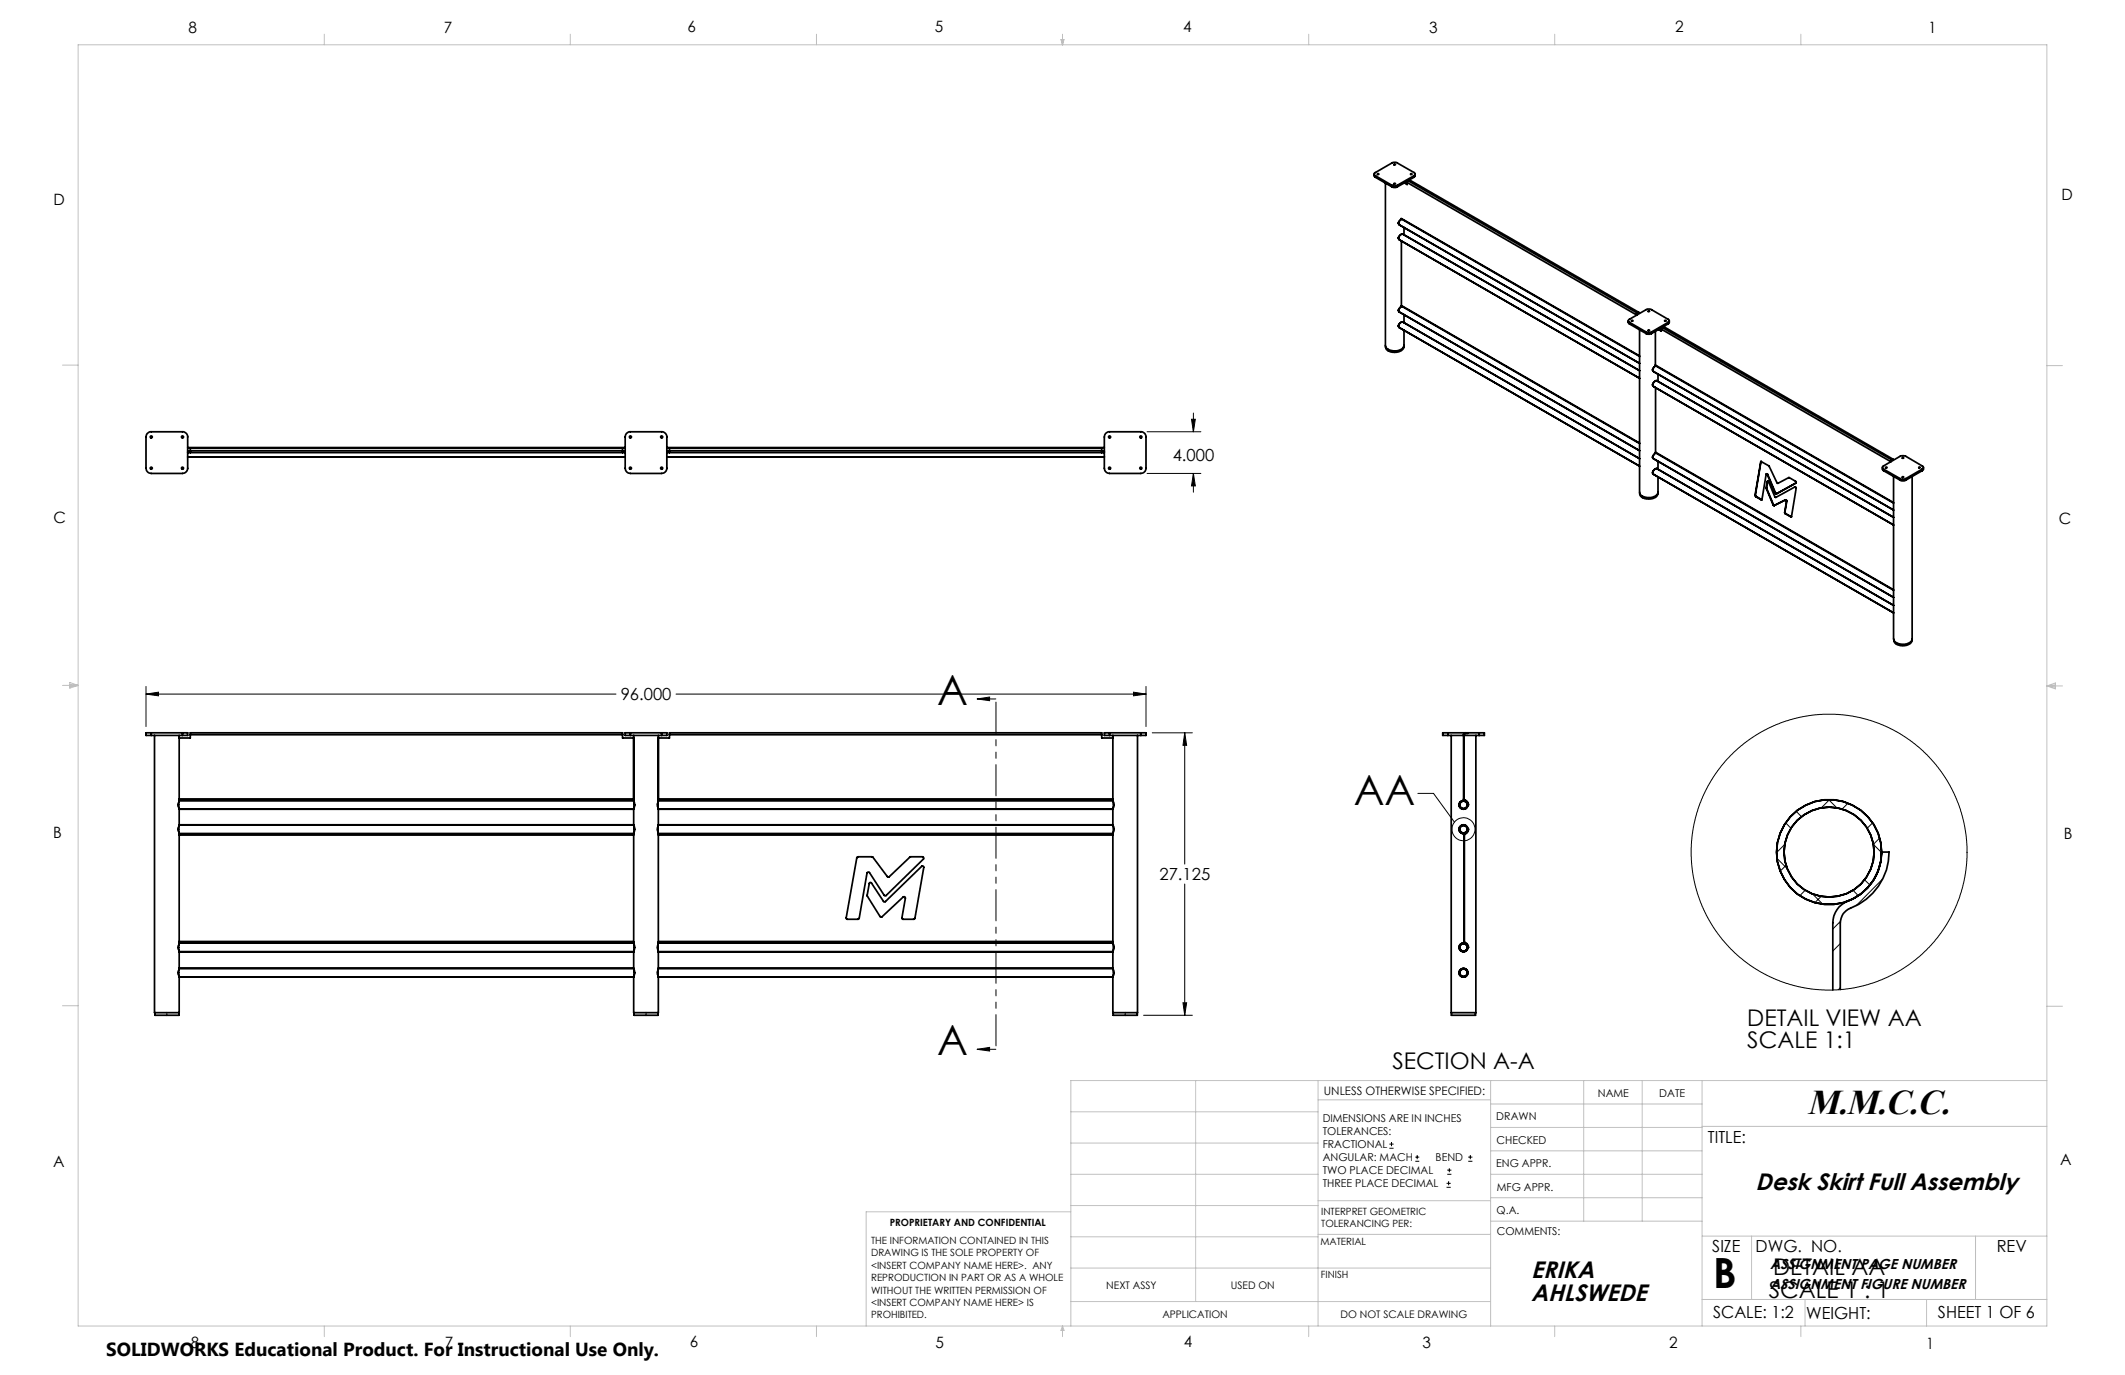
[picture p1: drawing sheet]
<svg xmlns="http://www.w3.org/2000/svg" width="432mm" height="279mm" viewBox="0 0 432 279" stroke-linecap="round" stroke-linejoin="round" font-family="sans-serif">
<g fill="none" stroke="#000" stroke-width=".2">
<path d="M233.1 87.7h10.9M233.1 96.2h10.9M242.1 85.2h.8l-.4 2.5zM242.5 96.2l.4 2.5h-.8zM242.5 83.9v3.8M242.5 96.2v3.8M29.7 139.5v8.1M232.9 139.5v8.1M29.7 141l2.5-.3v.7zM29.7 141h95.5M137.4 141h95.5M198.5 142h3.9"/>
<path d="M198.5 142l2.6-.4v.8zM230.3 140.7l2.6 .3-2.6 .4zM234.1 148.9h8.2M240.7 148.9l.4 2.5h-.7zM240.7 148.9v26.7M297.5 151.8l-.1 .1M297.5 156.3l-.1 .1M240.7 179.6v26.7M288.1 161.2h3.2l4.3 5.9M297.6 178.6l-.1 .2M297.6 169.7l-.1 .1M298.3 168.9l-.4 .5"/>
<path d="M361.1 174.4l2.1 2.1M362.7 171.6l-1.7 1.6M362.8 167.2l1.1 1.1M362.9 175.8l-1.2 1.2M365 164.9l1 1M371.6 162.5l1.6 1.6M371.8 162.5l-1.7 1.6M375.5 163.2l-1.2 1.2M378.8 165.2l.8 .9M378.9 178.8l1.1 1M380.5 167.2l-1.1 1.1M380.7 171.6l1.6 1.6"/>
<path d="M382 170.3l-1.3 1.3M382.6 178.6l-5.4 5.4M296.6 197.6l-.1 .1M296.8 192.9l-.1 .1M296.9 191.8v.1M297.4 196.8l-.1 .1M297.6 183.2l-.1 .1M298 191.7l-.2 .2M298 192.9l.1 .1M366.8 180.9l-1.1 1.1M368.3 181.6l2.1 2.1M370.1 182.1l-1.3 1.3"/>
<path d="M373.9 191.7l-1.5 1.6M374 187.2l-1.6 1.6M376.5 180.9l1.1 1.1M198.5 213.2h3.9M198.5 213.2l2.6-.4v.8zM232.4 206.3h9.9M240.4 203.8h.7l-.4 2.5zM373.9 200.7l-.3 .4M282.3 233.3h.9M282.3 232.5h.9M282.8 232.1v.8M287.6 236h.8"/>
<path d="M287.6 235.1h.8M288 234.7v.8M294.1 238.6h.8M294.1 237.8h.8M294.5 237.4v.8M298.3 236h.9M298.3 235.1h.9M298.8 234.7v.8M293.9 241.3h.9M293.9 240.5h.9M294.4 240v.8"/>
<circle cx="297.4" cy="168.5" r="2.34"/>
<circle cx="371.7" cy="173.2" r="28"/>
</g>
<path d="M202.4 142v71.2" fill="none" stroke="#000" stroke-width=".2" stroke-dasharray="6.3 1.3 1.3 1.3 1.3 1.3" stroke-dashoffset="-.7"/>
<g fill="none" stroke="#c0c0c0" stroke-width=".2">
<path d="M15.9 9.1h400v260.4h-400zM65.9 6.9v2.2M115.9 6.9v2.2M165.9 6.9v2.2M215.6 8h.6l-.3 1.1zM215.7 8l.2 1.1M215.9 6.9v2.2M216 8l-.1 1.1M265.9 6.9v2.2M315.9 6.9v2.2M365.9 6.9v2.2M12.7 74.2h3.2"/>
<path d="M415.9 74.3h3.2M12.7 139.3h3.2M14.2 139.1l1.7 .2M14.2 138.7l1.7 .6-1.7 .5zM15.9 139.3l-1.7 .3M415.9 139.4h3.2M415.9 139.4l1.8-.6v1.2zM415.9 139.4l1.8 .3M417.7 139.2l-1.8 .2M12.7 204.4h3.2M243 219.6v44.9M267.8 219.6v49.9"/>
<path d="M302.9 219.6v49.9M321.8 219.6v28.5M333.7 219.6v28.5M345.9 219.6v49.9M415.9 204.5h3.2M415.9 219.6h-198.3v49.9M217.6 238.6h50.2M217.6 232.3h50.2M217.6 225.9h50.2M267.8 223.5h35.1M302.9 233.9h43M302.9 229.1h43"/>
<path d="M302.9 224.3h43M302.9 238.6h43M345.9 228.9h70M217.6 257.7h85.3M217.6 251.3h50.2M217.6 245h50.2M217.6 246.2h-41.6v23.3M267.8 250.8h35.1M267.8 244h35.1M302.9 248.1h43M302.9 243.4h43M345.9 251.2h70"/>
<path d="M355.9 251.2v12.9M401.4 251.2v12.9M65.9 269.5v2.1M115.9 269.5v2.1M165.9 269.5v2.1M215.9 269.5v2.1M215.9 269.5l.3 .8h-.6zM217.6 264.5h85.3M265.9 269.5v2.1M315.9 269.5v2.1M345.9 264.1h70M365.9 269.5v2.1"/>
<path d="M366.8 264.1v5.4M391.5 264.1v5.4"/>
</g>
<g fill="#000">
<path d="M29.7 141l2.5-.3v.7zM230.3 140.7l2.6 .3-2.6 .4zM240.7 148.9l.4 2.5h-.7zM240.4 203.8h.7l-.4 2.5zM242.1 85.2h.8l-.4 2.5zM242.5 96.2l.4 2.5h-.8z"/>
<path d="M198.5 142l2.6-.4v.8zM198.5 213.2l2.6-.4v.8z"/>
</g>
<g fill="none" stroke="#000" stroke-width=".35">
<path d="M279.2 35.4v.3l.3 .3M279.5 35.7a.33 .33 0 0 1-.3-.3 .33 .33 0 0 1 .3-.3l3.7-2.1 .6 .1 3.5 2a.34 .34 0 0 1 .3 .3 .34 .34 0 0 1-.3 .3M279.5 36l3.3 2M279.5 35.7l3.3 1.9M279.5 35.7v.3M281.5 37.2v33a1.94 1.94 0 0 0 2.5 1.1l.5-.2a1 1 0 0 0 .8-.9v-3.1M282.8 37.6l.5 .2 .7-.2M282.8 38l.4 .1 .8-.1M282.8 37.6v.4M284 37.6v.4M285.4 37.1l.5 .3M285.9 37.1l46.6 26.9"/>
<path d="M285.9 37.1v.4l-.5-.4M286.1 36.7l-.2 .4M286.1 36.7l46.6 26.9M286.1 36.7l-2.1 1.3M286.4 36.5l-.3 .2M286.4 36.5l46.6 27M287.3 35.7l-3.3 1.9M287.3 35.7v.3M287.3 36l-.9 .5M287.5 35.4v.3l-.2 .3M284.3 48.7a.71 .71 0 0 1 0-.8 .71 .71 0 0 1 .7-.3l48.2 27.7M284.3 48.7l48.9 28.2"/>
<path d="M284.7 44.4l48.5 27.9M284.8 48.9v13.2M284.8 44.5h.1M284.8 44.5l48.4 27.9M284.8 44.5a.7 .7 0 0 0-.5 1.1l48.9 28.2M285.3 46.2v1.5M281.6 70.4a1.57 1.57 0 0 0 2 1.2l1.2-.4 .4-.4v-.4M284.8 62.1l48.4 28M284.8 62.1l48.4 27.9M284.9 62.3a.7 .7 0 0 0-.6 1.1l48.9 28.2M285.3 63.9v1.6M330.9 65.2v.3l.2 .3"/>
<path d="M331.1 65.5a.33 .33 0 0 1-.2-.3 .33 .33 0 0 1 .2-.3l3.7-2.1 .7 .1 3.4 2a.33 .33 0 0 1 .3 .3 .33 .33 0 0 1-.3 .3M331.1 65.5l3.4 2M331.1 65.5v.3M331.1 65.8l3.4 2M331.5 65.1l.3 .1-.3 .1zM332.5 64v.1M332.6 63.9l-.1 .1M332.6 63.9v.1M332.7 63.6l-.2 .4M332.7 63.7l-.1 .2M332.7 63.6v.1M333 63.5l-.3 .1"/>
<path d="M333 63.5l-.3 .2M333.2 67v33a1.88 1.88 0 0 0 2.4 1.1l.8-.3 .5-.7v-3.2M334.5 67.5l.5 .1 .6-.1M334.5 67.8l.3 .1 .8-.1M334.5 67.5v.3M335.6 67.5v.3M336 78.5a.71 .71 0 0 1-.1-.8 .71 .71 0 0 1 .8-.3l48.1 27.7M336 75.5l48.8 28.1M336 78.5l48.8 28.2M336.4 74.2v.1l48.4 27.9M336.4 67.3v6.9M336.4 74.2l48.4 27.9"/>
<path d="M336.4 78.7v13.2M336.5 74.3a.7 .7 0 0 0-.5 1.2M336.9 76v1.5M337.1 66.9l.5 .3M337.6 66.9l46.5 26.9M337.6 66.9v.4l-.6-.3M337.7 66.5l-.1 .4M337.7 66.5l46.7 26.9M337.7 66.5l.3-.1 46.6 26.9M338.3 65.1l.3 .1-.3 .1zM338.9 65.5l-3.3 2M338.9 65.5v.3"/>
<path d="M338.9 65.8l-3.3 2M339.2 65.2v.3l-.3 .3M29.9 88.1l.7-.4h6.5a1.07 1.07 0 0 1 1 1.1v6.3a1.07 1.07 0 0 1-1 1.1h-6.4a1.07 1.07 0 0 1-1-1.1v-6.3zM38.1 92.9h88.9M38.1 92h88.9M38.1 91.8h.6M38.1 90.9h88.9M38.1 91.7h.6M38.7 91.6v.4M38.7 91.6v-.5h87.8v.5M38.7 91.6h87.8M126.5 91.6v.4"/>
<path d="M126.5 91.8h.5M126.5 91.7h.5M127.3 88.1l.6-.4h6.5a1.07 1.07 0 0 1 1.1 1.1v6.3a1.07 1.07 0 0 1-1.1 1.1h-6.3a1.07 1.07 0 0 1-1.1-1.1v-6.3zM135.5 92.9h88.9M135.5 92h88.9M135.5 91.8h.5M135.5 90.9h88.9M135.5 91.7h.5M136 91.6v.4M136 91.6v-.5h87.9v.5M136 91.6h87.9M223.9 91.6v.4"/>
<path d="M223.9 91.8h.5M223.9 91.7h.5M224.6 88.1l.7-.4h6.5a1.07 1.07 0 0 1 1.1 1.1v6.3a1.07 1.07 0 0 1-1.1 1.1h-6.3a1.07 1.07 0 0 1-1.1-1.1v-6.3zM333.2 93.2l-48.2-27.8a.78 .78 0 0 0-.7 1.2l48.9 28.1M336.4 91.9v.1l48.4 27.9M336.4 91.9l48.4 27.9M336.5 92.1a.7 .7 0 0 0-.5 1.1l48.8 28.2M336.9 93.7v1.7M357.8 93.8h.1l1.6 1 1.7 3.4 2.3-1.2 1.4 .9v.2l-4 2.3M357.8 93.8l-1.2 6.8M357.8 93.8h.1M357.8 93.8l-1.1 6.8"/>
<path d="M357.9 93.8h-.1M358.9 99.1v.2M358.9 96.3l.3 .1M358.9 99.3l1.4 3.3M359 99.1v.1M359 99.1h-.1M359 99.2l-.1 .1M359 99.2l1.4 3.4M359.1 96.5l-.2-.2-.9 5.2-.1 .1M359.1 97.8h.2l.1 .1 1.4 3.2 4-2.2 .1 .1-.9 6M359.1 96.5l1.6 3.7M359.1 97.8l-.2 1.3"/>
<path d="M359.2 96.4l-.1 .1M359.2 96.4l1.6 3.8M359.2 97.8h-.1M359.2 97.8h.1M359.2 97.8l-.2 1.3M382.5 95v.4l.2 .2M382.7 95.3a.34 .34 0 0 1-.2-.3 .34 .34 0 0 1 .2-.3l3.8-2.1 .7 .1 3.4 2a.33 .33 0 0 1 .2 .3 .33 .33 0 0 1-.2 .3M382.7 95.3l3.4 2M382.7 95.3v.3M382.7 95.6l3.4 2M384.1 93.8v.1M384.2 93.7l-.1 .1"/>
<path d="M384.2 93.7v.1M384.4 93.4l-.3 .4M384.4 93.5l-.2 .2M384.4 93.4v.1M384.6 93.3l-.2 .2M384.6 93.3l-.2 .1M384.8 96.8v33a2.13 2.13 0 0 0 3 .9l.1-.1a.94 .94 0 0 0 .6-.8v-33M386.1 97.3l.5 .1 .6-.1M386.1 97.6l.4 .1 .7-.1M386.1 97.3v.3M386.5 93.1l.3-.1zM387.2 97.3v.3"/>
<path d="M390.6 95.3l-3.4 2M390.6 95.3v.3M390.6 95.6l-3.4 2M390.8 95v.4l-.2 .2M333.2 100.3a1.53 1.53 0 0 0 2 1.1l1.2-.4 .4-.4 .1-.3M356.6 100.6l.2 .3M356.7 100.6l.1 .3M356.7 100.6h-.1M356.8 100.9l1.1 .7M356.8 100.9h.1M356.8 100.9l1.2 .6M358 101.5h.1"/>
<path d="M358 101.5l-.1 .1M360.4 102.6l.2 .1M360.4 102.6h-.1M360.7 100.2l.2 .2M360.8 100.2l.1 .2M360.8 100.2h-.1M362.7 104.1l.1 .3M362.7 104.1h.1M362.8 101.6l.2 .3M362.8 104.4l1.1 .6M362.8 104.4h.1M362.8 104.4l1.2 .6"/>
<path d="M363 101.9l-.3 2.2M363.1 101.8l-.3-.2-2.3 1.2-.2-.2M363.1 101.8l-.1 .1M363.1 101.8l-.4 2.3M364 105h.1M364 105h-.1M384.8 123l-48.1-27.8a.78 .78 0 0 0-.7 1.2l48.8 28.1M384.8 130.1a1.61 1.61 0 0 0 2.1 1.1l1.2-.4 .3-.4 .1-.3M30.7 148.9h-1v.5h1M30.7 148.9h6.4M30.7 149.4h6.4M30.7 148.9v.5"/>
<path d="M31.4 149.4v56.4h5v-7.3M36.4 149.4v13.3M37.1 148.9h1v.5h-1M37.1 148.9v.5M38.7 149.3v-.4h87.8v.4M38.7 149.3h87.8M38.7 149.3v.7h-2.3M126.5 149.3v.7h2.3M128.1 148.9h-1.1v.5h1.1M128.1 148.9h6.3M128.1 148.9v.5M128.1 149.4h6.3"/>
<path d="M128.8 149.4v13.3M133.8 149.4v13.3M134.4 148.9h1.1v.5h-1.1M134.4 148.9v.5M136 149.3v-.4h87.9v.4M136 149.3h87.9M136 149.3v.7h-2.2M223.9 149.3v.7h2.2M225.5 148.9h-1.1v.5h1.1M225.5 148.9h6.3M225.5 149.4h6.3M225.5 148.9v.5"/>
<path d="M226.1 149.4v13.3M231.1 149.4v56.4h-5v-7.3M231.8 148.9h1.1v.5h-1.1M231.8 148.9v.5M294.2 148.9h-1v.5h1M294.2 148.9h6.4M294.2 149.4h3.2M294.2 148.9v.5M294.9 149.4v56.4h5v-56.4M297.5 149.4h3.1M297.8 148.9l-.4 .3v13.3l.2 .2a.88 .88 0 0 1 .7 .8M298.3 148.9v.1h-.6l-.2 .3v13.1l.1 .2a1.12 1.12 0 0 1 .8 .9h-.1"/>
<path d="M300.6 148.9h1v.5h-1M300.6 148.9v.5M36.4 162.7l-.1 .6 .1 1.1M36.4 167.6l-.1 .6 .1 1.2M36.4 164.4v3.2h92.4v-3.2M36.4 164.4h92.4M36.4 162.7h92.4M36.4 169.7h92.4M36.4 162.3h92.4M128.8 162.7v.1a2.16 2.16 0 0 1 0 1.6M128.8 167.6v.1a2.16 2.16 0 0 1 0 1.7M133.8 162.7l-.2 .6 .2 1.1"/>
<path d="M133.8 167.6l-.2 .6 .2 1.2M133.8 164.4v3.2h92.3v-3.2M133.8 164.4h92.3M133.8 162.7h92.3M133.8 169.7h92.3M133.8 162.3h92.3M174.1 174.2l3.2-.1 3.2 4.1 4.4-4.1h2.6l.2 .2-7.7 7.7-.3-.1-3-4.6a.28 .28 0 0 0-.3-.1 .28 .28 0 0 0-.2 .2l-1.6 9.3-2.5 .1-.2-.3zM176.7 179.4h.4l2.4 3.8 .3 .1 7.5-7.3a.26 .26 0 0 1 .3 0 .26 .26 0 0 1 .1 .2l-1.8 10.4-.2 .2h-2.3l-.1-.2 .7-4.1a.28 .28 0 0 0-.2-.3 .28 .28 0 0 0-.3 .1l-4.3 4h-.2l-2.8-4.2zM226.1 162.7l.1 .1a2.16 2.16 0 0 1-.1 1.6M226.1 167.6l.1 .1a2.16 2.16 0 0 1-.1 1.7M298.3 168.5a1.06 1.06 0 0 1-.7 .9l-.1 .2v21.8l.2 .3a.9 .9 0 0 1 .6 .8M298.3 168.5h.1a1.59 1.59 0 0 1-.8 1.1v21.8l.1 .1a1.07 1.07 0 0 1 .7 1h-.1"/>
<path d="M36.4 191.6l-.1 .6 .1 1.2M36.4 196.8l-.1 .6 .1 1.1M36.4 191.6v-22.2h92.4v22.2M36.4 193.4v3.4M36.4 193.4h92.4M36.4 191.6h92.4M36.4 198.5h92.4M36.4 196.8h92.4M36.4 191.3h92.4M128.8 198.5v7.3h5M128.8 191.6v.1a2.25 2.25 0 0 1 0 1.7M128.8 196.8v.1a2.16 2.16 0 0 1 0 1.6"/>
<path d="M128.8 193.4v3.4M133.8 191.6l-.2 .6 .2 1.2M133.8 196.8l-.2 .6 .2 1.1M133.8 198.5l-.1 7.8h-4.9v-.5M133.8 191.6v-22.2h92.3v22.2M133.8 193.4v3.4M133.8 193.4h92.3M133.8 191.6h92.3M133.8 198.5h92.3M133.8 196.8h92.3M133.8 191.3h92.3M226.1 191.6l.1 .1a2.25 2.25 0 0 1-.1 1.7"/>
<path d="M226.1 196.8l.1 .1a2.16 2.16 0 0 1-.1 1.6M226.1 193.4v3.4M31.5 205.8v.5h4.9v-.5M226.2 205.8v.5h4.9v-.5M294.9 205.8v.5h4.9v-.5M373.9 201.1v-13.6a3.2 3.2 0 0 1 2.1-3 12.2 12.2 0 0 0 7.9-11.4h-1.6a10.8 10.8 0 0 1-7.5 10.3 4.8 4.8 0 0 0-2.4 4.1v13.7"/>
<circle cx="280" cy="35.4" r=".13"/>
<circle cx="283.4" cy="33.5" r=".13"/>
<circle cx="283.4" cy="37.3" r=".13"/>
<circle cx="286.8" cy="35.4" r=".13"/>
<circle cx="335" cy="67.2" r=".13"/>
<circle cx="335.1" cy="63.3" r=".12"/>
<circle cx="30.8" cy="95.1" r=".22"/>
<circle cx="30.8" cy="88.8" r=".22"/>
<circle cx="37.1" cy="95.1" r=".22"/>
<circle cx="37.1" cy="88.8" r=".22"/>
<circle cx="128.1" cy="95.1" r=".22"/>
<circle cx="128.1" cy="88.8" r=".22"/>
<circle cx="134.5" cy="95.1" r=".22"/>
<circle cx="134.5" cy="88.8" r=".22"/>
<circle cx="225.5" cy="95.1" r=".22"/>
<circle cx="225.5" cy="88.8" r=".22"/>
<circle cx="231.8" cy="95.1" r=".22"/>
<circle cx="231.8" cy="88.8" r=".22"/>
<circle cx="383.3" cy="95" r=".13"/>
<circle cx="386.7" cy="97" r=".13"/>
<circle cx="390" cy="95" r=".13"/>
<circle cx="297.4" cy="163.5" r=".76"/>
<circle cx="297.4" cy="168.5" r=".75"/>
<circle cx="297.4" cy="168.5" r=".89"/>
<circle cx="297.4" cy="163.6" r=".88"/>
<circle cx="371.7" cy="173.2" r="9.2"/>
<circle cx="371.7" cy="173.1" r="10.7"/>
<circle cx="297.4" cy="197.7" r=".76"/>
<circle cx="297.4" cy="192.5" r=".76"/>
<circle cx="297.4" cy="192.5" r=".89"/>
<circle cx="297.4" cy="197.7" r=".88"/>
</g>
<g font-size="8.5">
<text x="190.4" y="143.2">A</text>
<text x="275.1" y="163.6">AA</text>
<text x="190.4" y="214.4">A</text>
<text x="348.1" y="261.8">B</text>
</g>
<text font-size="7.3" x="367.2" y="226.3">M.M.C.C.</text>
<g font-size="4.8">
<text x="356.7" y="241.9">Desk Skirt Full Assembly</text>
<text x="311.2" y="259.8">ERIKA</text>
<text x="311.2" y="264.3">AHLSWEDE</text>
</g>
<g font-size="4.7">
<text x="355.1" y="208.4">DETAIL VIEW AA</text>
<text x="355.1" y="212.9">SCALE 1:1</text>
<text x="282.9" y="217.3">SECTION A-A</text>
<text x="359.4" y="263.7">SCALE 1 : 1</text>
<text x="360.3" y="259.1">DETAIL AA</text>
</g>
<text font-size="3.8" x="21.6" y="275.5">SOLIDWORKS Educational Product. For Instructional Use Only.</text>
<g font-size="3.4">
<text x="238.3" y="93.7">4.000</text>
<text x="126.1" y="142.3">96.000</text>
<text x="235.6" y="178.9">27.125</text>
<text x="347.1" y="232.3">TITLE:</text>
<text x="347.9" y="254.3">SIZE</text>
<text x="356.7" y="254.4">DWG. NO.</text>
<text x="405.7" y="254.5">REV</text>
<text x="348.1" y="267.9">SCALE: 1:2</text>
<text x="367" y="268">WEIGHT:</text>
<text x="393.8" y="267.9">SHEET 1 OF 6</text>
</g>
<g font-size="3.2">
<text x="38.3" y="6.7">8</text>
<text x="90.2" y="6.7">7</text>
<text x="139.7" y="6.5">6</text>
<text x="190" y="6.5">5</text>
<text x="240.4" y="6.5">4</text>
<text x="290.4" y="6.7">3</text>
<text x="340.4" y="6.5">2</text>
<text x="391.9" y="6.7">1</text>
<text x="10.9" y="41.6">D</text>
<text x="418.9" y="40.7">D</text>
<text x="10.9" y="106.3">C</text>
<text x="418.4" y="106.4">C</text>
<text x="10.8" y="170.2">B</text>
<text x="419.4" y="170.6">B</text>
<text x="10.8" y="237.2">A</text>
<text x="418.6" y="236.8">A</text>
<text x="38.8" y="273.8">8</text>
<text x="90.4" y="273.8">7</text>
<text x="140.2" y="273.8">6</text>
<text x="190.1" y="273.9">5</text>
<text x="240.5" y="273.8">4</text>
<text x="289" y="273.9">3</text>
<text x="339.1" y="273.8">2</text>
<text x="391.4" y="274.1">1</text>
</g>
<g font-size="2.9">
<text x="359.7" y="257.8">ASSIGNMENT PAGE NUMBER</text>
<text x="359.7" y="261.8">ASSIGNMENT FIGURE NUMBER</text>
</g>
<text font-size="2.4" x="269" y="222.4">UNLESS OTHERWISE SPECIFIED:</text>
<g font-size="2.2">
<text x="268.8" y="228">DIMENSIONS ARE IN INCHES</text>
<text x="304.1" y="227.7">DRAWN</text>
<text x="324.7" y="222.9">NAME</text>
<text x="337.2" y="222.9">DATE</text>
<text x="268.8" y="230.6">TOLERANCES:</text>
<text x="268.8" y="233.3">FRACTIONAL</text>
<text x="304.1" y="232.6">CHECKED</text>
<text x="268.8" y="236">ANGULAR: MACH</text>
<text x="268.8" y="238.6">TWO PLACE DECIMAL</text>
<text x="291.7" y="236">BEND</text>
<text x="304" y="237.2">ENG APPR.</text>
<text x="268.8" y="241.3">THREE PLACE DECIMAL</text>
<text x="304.2" y="241.9">MFG APPR.</text>
<text x="304.1" y="246.7">Q.A.</text>
<text x="304.1" y="250.9">COMMENTS:</text>
</g>
<g font-size="2.1">
<text x="224.8" y="262">NEXT ASSY</text>
<text x="250.1" y="261.9">USED ON</text>
<text x="236.2" y="267.8">APPLICATION</text>
<text x="272.4" y="267.8">DO NOT SCALE DRAWING</text>
</g>
<g font-size="2">
<text x="180.8" y="249.2">PROPRIETARY AND CONFIDENTIAL</text>
<text x="268.5" y="246.8">INTERPRET GEOMETRIC</text>
<text x="268.5" y="249.4">TOLERANCING PER:</text>
<text x="177" y="252.8">THE INFORMATION CONTAINED IN THIS</text>
<text x="177" y="255.3">DRAWING IS THE SOLE PROPERTY OF</text>
<text x="177" y="257.8">&lt;INSERT COMPANY NAME HERE&gt;. ANY</text>
<text x="268.3" y="252.9">MATERIAL</text>
<text x="177" y="260.3">REPRODUCTION IN PART OR AS A WHOLE</text>
<text x="177" y="262.9">WITHOUT THE WRITTEN PERMISSION OF</text>
<text x="268.4" y="259.7">FINISH</text>
<text x="177" y="265.4">&lt;INSERT COMPANY NAME HERE&gt; IS</text>
<text x="177" y="267.9">PROHIBITED.</text>
</g>
</svg>
